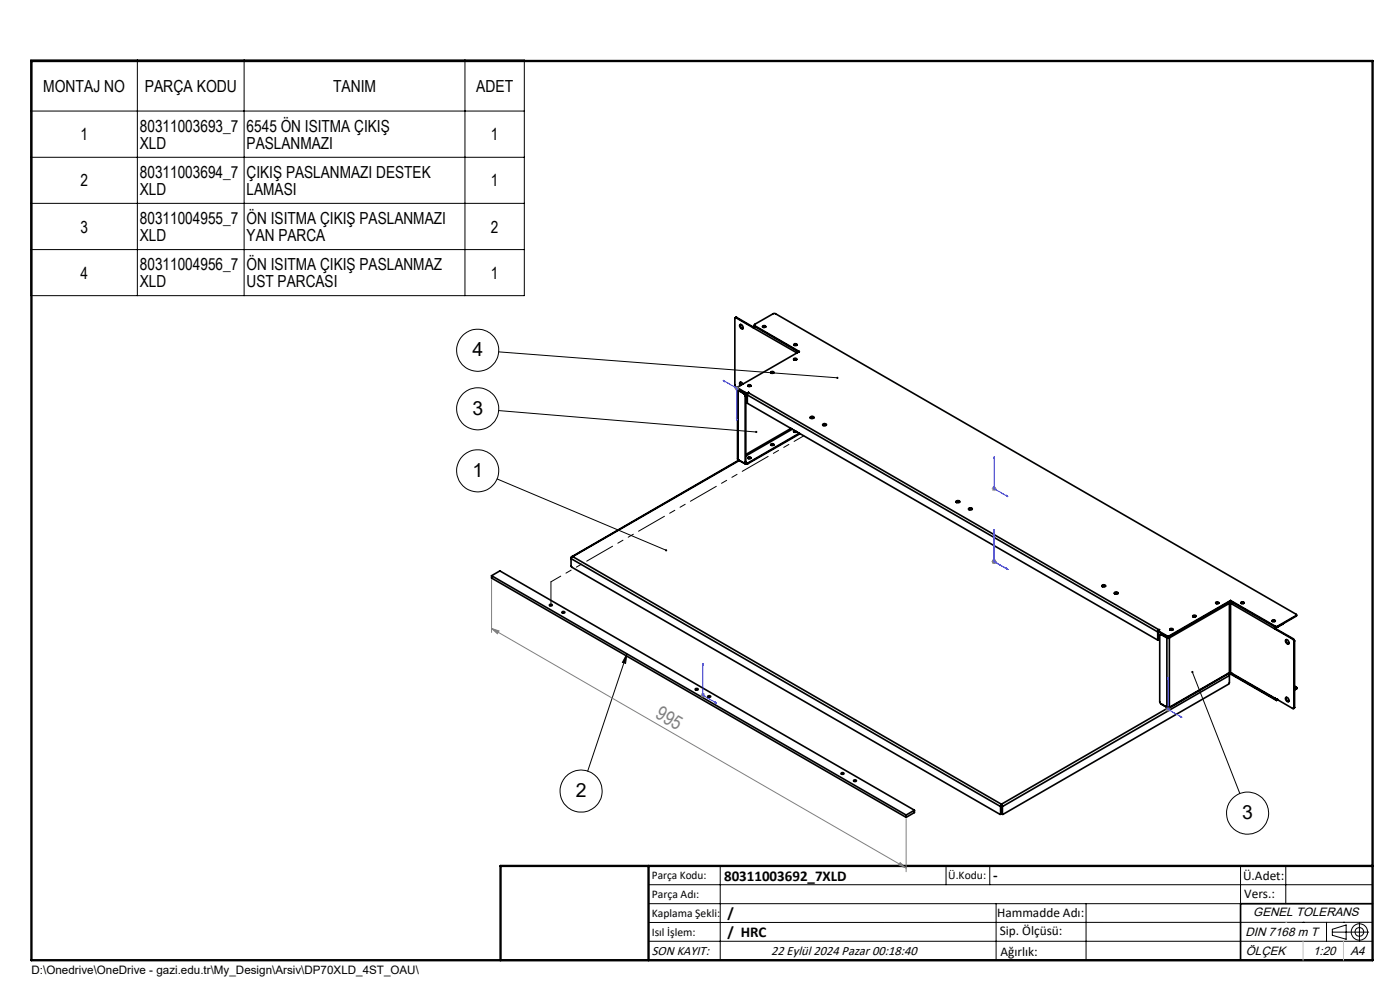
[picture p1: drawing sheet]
<svg xmlns="http://www.w3.org/2000/svg" width="297mm" height="210mm" viewBox="0 0 297 210" stroke-linecap="round" stroke-linejoin="round" font-family="sans-serif">
<g fill="none" stroke="#000" stroke-width=".35">
<path d="M156.1 67.4h-.2v14.4l.6 .5M156.1 67.4l3.7 2.2M156.3 67.3l-.3 .1M156.3 67.3l-.2 .1M156.3 67.3l3.6 2.1M156.9 69a.5 .5 0 0 1 .7 .1 .5 .5 0 0 1-.1 .7 .75 .75 0 0 1-.6-.8zM157.1 68.8a.73 .73 0 0 0 .5 .9M159.8 69.6l9.3 5.3 .1-.4M160 69l.1 .2M160 69.2l-.2 .4M160.1 69.1l9.5 5.5-13.1 7.5 .1 .3M160.1 69.1v-.3l3.9-2.2 .4-.1 110.6 63.8-.1 .3"/>
<path d="M160.1 69.1v.1M160.1 69.2l9.3 5.4M161.8 69.2a.35 .35 0 0 1 .4-.1 .35 .35 0 0 1 .2 .3 .37 .37 0 0 1-.4 .1 .37 .37 0 0 1-.2-.3zM161.8 69.3h.6M161.9 69.4h.4M163.5 78.9a.35 .35 0 0 1 .4-.1 .35 .35 0 0 1 .2 .3 .35 .35 0 0 1-.3 .1 .35 .35 0 0 1-.3-.3zM163.5 79.1l.3-.2 .3 .2-.2-.2zM163.6 79.2h.4M168.4 76.2l.6 .1zM168.4 76.1a.32 .32 0 0 1 .4-.1 .32 .32 0 0 1 .2 .3 .32 .32 0 0 1-.4 .1 .32 .32 0 0 1-.2-.3zM168.4 73.2l.3-.1 .4 .1M168.5 76.3h.4"/>
<path d="M168.5 73.3h.4M168.6 72.9l.4 .1a.3 .3 0 0 1-.2 .3 .3 .3 0 0 1-.4-.2zM169.3 74.6l-.1 .2M169.3 74.6h.1M156.5 82.2l.1 .3M156.5 82.7v14.7l.1 .1M156.6 82.5l-.1 .2 .1 .1M156.6 82.4l1.6 .9M156.6 82.4v.1M156.6 82.8v14.7M156.6 82.5l1.6 1M156.6 82.8l1.2 .7"/>
<path d="M156.6 97.5l1.5 .9M156.6 82.5l.1 .1M156.7 82.6v.2M156.7 82.6h.1M156.7 82.8h-.1M156.7 82.8l1.2 .7M156.7 97.6l-35.4 20.5M156.8 97.7l-35.3 20.4M157.1 81.1l.1 .6M157.6 81.5a.38 .38 0 0 0-.3-.5 .38 .38 0 0 0-.5 .3 .38 .38 0 0 0 .3 .5M157.8 83.5l.3 .5M157.9 83.5l.3 .4"/>
<path d="M157.9 83.5h-.1M158.1 98.1l-.1 .1h-.2M158.1 98.4h.5M158.1 84v14.1M158.2 83.3h.5M158.2 83.5h.4M158.2 83.3v.2M158.2 98l-.2 .2M158.2 83.9v14.1M158.2 83.9l-.1 .1M158.2 98l-.1 .1M158.5 83.8l87.1 50.2"/>
<path d="M158.5 83.8v1.7l87.1 50.3M158.6 98.2h-.5v.2M158.6 98.2v.2M158.6 81.7a.29 .29 0 0 1 .4-.2 .29 .29 0 0 1 .2 .4h-.5zM158.6 81.9h.7zM158.6 97a.29 .29 0 0 1 .4-.2 .29 .29 0 0 1 .2 .5h-.5zM158.6 97.2h.7M158.7 83.3v.1M158.7 81.9h.5M158.7 97.3h.5M158.8 83.3l-.3 .5M158.8 83.3l87.1 50.3"/>
<path d="M158.8 83.2v.1M158.8 83.2l-.1 .1M163.5 94.4l.3-.1 .3 .1M163.6 94.2a.32 .32 0 0 1 .3-.1 .32 .32 0 0 1 .2 .3 .3 .3 0 0 1-.3 .1 .3 .3 0 0 1-.2-.3zM163.6 94.5h.4M167.8 90.9l-9.6 5.5M168.1 91l-9.9 5.7M168.5 91.6h.4M168.6 91.3l-.2 .1a.35 .35 0 0 0 .3 .3 .35 .35 0 0 0 .3-.1M168.8 91.5l-.4 .1M169.6 91.9l-11 6.3M169.7 92l-11.1 6.4"/>
<path d="M171.9 88.6a.52 .52 0 0 1 .7 0M171.9 88.4a.36 .36 0 0 1 .5-.1 .36 .36 0 0 1 .2 .4 .38 .38 0 0 1-.5 .1 .38 .38 0 0 1-.2-.4zM174.5 90.1a.42 .42 0 0 1 .4-.2 .42 .42 0 0 1 .4 .3 .45 .45 0 0 1-.8-.1zM174.6 90.2l.2-.2 .5 .2M121.1 118.3v1.7l.2 .3 90.8 52.4 .2-.1M121.1 118.3h.1M121.5 118.1l-.4 .4 91.2 52.6M121.5 118.1h-.2l-.2 .2M121.5 118.1l90.9 52.5M202.8 106.5l.3-.1 .5 .1M202.8 106.3a.36 .36 0 0 1 .5-.2 .36 .36 0 0 1 .2 .5 .38 .38 0 0 1-.4 .1 .38 .38 0 0 1-.3-.4zM205.5 107.9v-.1a.35 .35 0 0 1 .5-.1 .35 .35 0 0 1 .2 .4 .46 .46 0 0 1-.7-.2z"/>
<path d="M205.5 108l.2-.1 .5 .1M104.3 122.1l1.7-1 88 50.8M104.3 122.1l87.9 50.8M104.3 122.1v.5l87.9 50.8M116.6 128.2l.6 .1a.27 .27 0 0 1-.3 .2 .27 .27 0 0 1-.3-.3zM119.2 129.8a.27 .27 0 0 1 .4-.1 .27 .27 0 0 1 .1 .3l-.3 .1zM233.8 124.3l.2-.1 .5 .1M233.8 124.2a.36 .36 0 0 1 .4-.2 .36 .36 0 0 1 .3 .4 .38 .38 0 0 1-.5 .1 .38 .38 0 0 1-.2-.3zM236.4 125.9a.52 .52 0 0 1 .8 0M236.4 125.7a.36 .36 0 0 1 .5-.2 .36 .36 0 0 1 .2 .5 .4 .4 0 0 1-.4 0 .4 .4 0 0 1-.3-.3zM245.6 134v1.8M245.7 134h-.1"/>
<path d="M245.7 134l-.1 1.8M245.8 133.8l.1 .3M245.8 133.8l-.1 .2M245.9 133.6l-.3 .4M245.9 133.6v.1M245.9 133.6v.3M245.9 133.6h.1M245.9 133.9l1.6 1M245.9 133.9v.2M245.9 134.1l1.6 .9M246.3 134.6h-.2l-.1 .1v14.2l.2 .4 1.6 .9M246.3 134.6l1.2 .7"/>
<path d="M246.4 134.5l-.3 .1M246.4 134.5l-.1 .1M246.4 134.5l1.3 .7M247.5 134.9h.6M247.5 135h.6M247.5 135.3v14.7h.6M247.5 135.3h.6M247.5 134.9v.1M247.7 135.2h.2M247.7 135.2l-.2 .1M247.9 135.1v.1M247.9 135.2l.2 .1"/>
<path d="M248 135.1l.1 .2M248.1 134.9v.1M248.1 135.3v14.7M248.2 133.4a.31 .31 0 0 1 .4-.2 .31 .31 0 0 1 .1 .5l-.5-.1zM248.2 133.6h.6M248.3 133.7h.4M253 130.6a.35 .35 0 0 1 .4-.1 .35 .35 0 0 1 .3 .3 .35 .35 0 0 1-.4 .1 .35 .35 0 0 1-.3-.3zM253 130.8l.3-.2 .4 .2M253.2 130.8h.4M257.9 127.9h.7M258 127.7a.32 .32 0 0 1 .3-.1 .32 .32 0 0 1 .2 .4 .32 .32 0 0 1-.4 .1 .32 .32 0 0 1-.1-.4zM258 128h.4"/>
<path d="M260.5 127.8l.1 .3M260.6 128.1l-12.5 7.2M260.7 127.9h.5M260.7 127.9l.1 .1M260.7 127.9h-.1M260.8 128h.3M260.8 128l-.2 .1M260.8 128v14.8M261.1 127.4l9.4 5.4M261.1 127.4l-13 7.5M261.1 127.4v.1M261.1 128v14.7"/>
<path d="M261.1 127.5l-13 7.5M261.1 127.5l9.4 5.5M261.1 128l.2 .1M261.2 127.9l-.1 .1M261.2 127.9l.1 .1M261.3 128.1l9.2 5.3M261.5 127.8l-.2 .3M263.3 127.9l.2-.1 .4 .1M263.3 127.7a.32 .32 0 0 1 .4-.1 .32 .32 0 0 1 .2 .3 .31 .31 0 0 1-.4 .2 .31 .31 0 0 1-.2-.4zM263.3 128h.5M269.9 131.6a.3 .3 0 0 1 .4-.2 .3 .3 0 0 1 .1 .4l-.3 .1zM269.9 131.8h.6"/>
<path d="M270 131.8h.4M270.5 132.8h.5M270.5 133h.5M270.5 132.8v.2M270.5 133.4l3.7 2.2M270.7 133.4h-.2M270.7 133.4l3.7 2.1M270.7 133l-.2 .4M270.8 133.1l-.1 .3M270.8 133.1h.1M271 132.8v.2M272 132.4h.1"/>
<path d="M272 132.4l-1.2 .7M272.8 135.7a.52 .52 0 0 1 .6 .3 .52 .52 0 0 1-.2 .6 .66 .66 0 0 1-.4-.9zM272.9 135.7a.73 .73 0 0 0 .5 .9M274.2 135.6l.3 .5M274.4 135.5l.2 .5M274.4 135.5l-.2 .1M274.5 136.1v14M274.6 136l-.1 .1M274.6 136v14.1M274.9 130.6l-3.9 2.2M274.9 130.6v.1M274.9 130.7l-3.9 2.3"/>
<path d="M275.1 130.4l-.2 .3M147.5 146.1a.29 .29 0 0 1 .4-.1 .29 .29 0 0 1 .1 .4h-.4zM150.2 147.7a.33 .33 0 0 1 .5 .1 .3 .3 0 0 1-.3 .1 .3 .3 0 0 1-.2-.2zM246.6 149.5h.1M247.8 150.2l-35.4 20.4M248.1 150l-.1 .2h-.2M260.6 142.9l.2 .4M260.6 142.8l-12.6 7.4M260.6 142.8h.2M260.6 142.8l-12.5 7.2M260.8 142.7h.3M260.8 143.3v1.5l-.2 .3-47.8 27.6-.1-.1"/>
<path d="M260.8 142.7l-.2 .1M260.8 142.7l10 5.7M260.8 143.3l-48.1 27.8M260.8 142.8l10 5.8M261.1 142.7l.2 .1M261.3 142.8l.1 .2 9.2 5.3M261.3 142.8l9.2 5.3M270.5 148.1l3.7 2.2h.2l.1-.2M270.5 148.1l.1 .2h.2M270.8 148.3h.1M270.8 148.4v.2M270.9 148.4h-.1"/>
<path d="M271 148.4l-.2 .2M272.8 147.9a.52 .52 0 0 1 .6 .3 .52 .52 0 0 1-.2 .7 .66 .66 0 0 1-.4-1zM272.9 147.9a.71 .71 0 0 0 .5 .9M274.6 150.1l-.2 .2M274.6 145.5l.5 .3-.1 .2M274.6 150.1h-.1M275 146v.1M275 146l-.4 .2M275 146.1l-.4 .3M275.1 145.9l-.1 .2M178.4 164a.29 .29 0 0 1 .4-.1 .29 .29 0 0 1 .2 .3h-.5zM181.1 165.6a.28 .28 0 0 1 .3-.2 .28 .28 0 0 1 .2 .3h-.4z"/>
<path d="M192.2 172.9v.5M194 171.9l-1.8 1M194 171.9v.5l-1.8 1M212.3 171.1v1.5M212.4 172.5l-.2 .2M212.4 171l-.1 .1M212.4 171v1.5M212.4 172.5l-.1 .1M212.4 170.6l-.1 .5M212.4 170.7v.3M212.4 170.6l.3 .5M212.4 170.7l.1 .3"/>
<path d="M212.4 170.6v.1M212.5 172.5l.2 .2M212.5 171l.2 .1M212.5 172.5l.2 .1M212.5 171v1.5M212.7 171.1v1.5M291.2 191.7h-28v12M106.2 203.7h185"/>
</g>
<path d="M172 88.7a.36 .36 0 0 0 .4 .1 .36 .36 0 0 0 .2-.4 .34 .34 0 0 0-.4-.2 .34 .34 0 0 0-.2 .5M172.3 88.5v.3M116.9 123.4v5.1" fill="none" stroke="#000" stroke-width=".21" stroke-dasharray="6.3 1.3 1.3 1.3 1.3 1.3"/>
<path d="M170.5 92.4l-53.6 31" fill="none" stroke="#000" stroke-width=".21" stroke-dasharray="6.3 1.3 1.3 1.3 1.3 1.3" stroke-dashoffset="3.9"/>
<g fill="none" stroke="#000" stroke-width=".21">
<path d="M6.5 12.7h104.7v50h-104.7zM29.1 12.7v50M51.8 12.7v50M98.6 12.7v50M6.5 23.6h104.7M6.5 33.4h104.7M6.5 43.1h104.7M6.5 52.9h104.7M105.8 74.6l71.9 5.5M105.8 87.1l54.6 4.5M105.4 101.6l35.9 15.1M133 138.7l-8.3 24.9"/>
<path d="M133 138.7l-.3 2-.7-.2zM252.9 142.5l10.1 25.8M137.6 187.7h153.6M137.6 191.7h153.6M137.6 199.7h153.6M152.8 183.7v20M200.7 183.7v4M210 183.7v4M211.3 191.7v12M230.4 191.7v12M263.2 183.7v20M272.8 183.7v8"/>
<path d="M276.4 195.6h.1M281.4 195.6v4.1M282.6 197.7h7.8M282.6 197.1l3-.9v3l-3-.8zM285 195.6h.1M288.4 195.8v3.8M291.2 195.6l-153.6 .1"/>
<circle cx="101.3" cy="74.3" r="4.5"/>
<circle cx="101.3" cy="99.9" r="4.5"/>
<circle cx="101.3" cy="86.7" r="4.5"/>
<circle cx="123.3" cy="167.8" r="4.5"/>
<circle cx="264.7" cy="172.5" r="4.5"/>
<circle cx="288.4" cy="197.7" r="1.74"/>
<circle cx="288.4" cy="197.7" r=".93"/>
</g>
<g fill="none" stroke="#00f" stroke-width=".21">
<path d="M153.4 80.7l2.9 1.7v6.7M153.4 80.7h.3v.2zM156.2 88.8l.2 .1-.1 .2zM210.9 96.9v6.8l3 1.7M210.9 96.9l.1 .4-.2-.1zM210.9 112.4v6.7l3 1.7M210.9 112.4l.1 .3-.2-.1zM213.5 105.1l.4 .3-.4-.1zM213.5 120.6l.4 .2-.4-.1zM149.1 140.7v6.8l2.9 1.7M149.1 140.7l.1 .4-.2-.1zM151.8 148.9l.2 .3-.2-.1z"/>
<path d="M247.8 143.7v6.8l3 1.7M247.8 143.7l.1 .4-.2-.1zM250.4 151.9l.4 .3-.4-.1z"/>
</g>
<g fill="none" stroke="#808080" stroke-width=".21">
<path d="M155.8 82.4h1M156 82l.7 .7M156.3 81.9v1M156.7 82l-.7 .7M210.4 119.1h1M210.4 103.7h1M210.5 118.8l.7 .7M210.5 103.3l.7 .7M210.9 103.2v1M210.9 118.6v1M211.2 118.8l-.7 .7M211.2 103.3l-.7 .7"/>
<path d="M104.3 133.3l1.6 .5-.4 .6zM104.3 122.9v11.3M104.3 133.3l87.9 50.8M148.6 147.5h1M148.8 147.1l.7 .7M149.1 147v1M149.5 147.1l-.7 .7M247.3 150.5h1M247.4 150.1l.7 .7M247.8 150v1M248.1 150.1l-.7 .7M192.2 173.7v11.2"/>
<path d="M191 183l1.2 1.1-1.6-.5z"/>
</g>
<path d="M6.7 12.9h284.5v190.8h-284.5zM137.6 183.7v20M291.2 183.7h-185v20" fill="none" stroke="#000" stroke-width=".5"/>
<path d="M272.8 195.6h.1M276.4 199.7v4M285 199.7v4" fill="none" stroke="#c0c0c0" stroke-width=".21"/>
<path d="M133 138.7l-.3 2-.7-.2zM141.1 116.5v.3a.25 .25 0 0 0 .2 .2 .25 .25 0 0 0 .2-.2l-.2-.1 .2 .1a.23 .23 0 0 0-.1-.3 .23 .23 0 0 0-.3 0zM160.2 91.5l.1 .3h.3l.1-.2h-.3h.3v-.1zM177.6 79.9a.24 .24 0 0 0-.1 .4 .24 .24 0 0 0 .4-.1l-.2-.1 .2 .1-.1-.3zM252.8 142.4a.24 .24 0 0 0 .1 .4 .24 .24 0 0 0 .3-.2 .24 .24 0 0 0-.3-.3v.2v-.2z" fill="#000"/>
<path d="M213.5 120.6l.4 .2-.4-.1zM210.9 112.4l.1 .3-.2-.1zM213.5 120.6l.4 .2-.4-.1zM210.9 112.4l.1 .3-.2-.1zM153.4 80.7h.3v.2zM156.2 88.8l.2 .1-.1 .2zM250.4 151.9l.4 .3-.4-.1zM247.8 143.7l.1 .4-.2-.1zM213.5 105.1l.4 .3-.4-.1zM210.9 96.9l.1 .4-.2-.1zM151.8 148.9l.2 .3-.2-.1zM149.1 140.7l.1 .4-.2-.1z" fill="#00f"/>
<path d="M104.3 133.3l1.6 .5-.4 .6zM191 183l1.2 1.1-1.6-.5z" fill="#808080"/>
<g font-size="4.1">
<text x="100.2" y="75.6">4</text>
<text x="100.2" y="88">3</text>
<text x="100.2" y="101.2">1</text>
<text x="122.1" y="169.1">2</text>
<text x="263.5" y="173.8">3</text>
</g>
<text font-size="4.1" fill="#808080" x="138.9" y="152.2" transform="rotate(30 138.9 152.2)">995</text>
<g font-size="3.5">
<text x="9.2" y="19.4">MONTAJ NO</text>
<text x="30.7" y="19.4">PARÇA KODU</text>
<text x="70.6" y="19.4">TANIM</text>
<text x="101" y="19.4">ADET</text>
<text x="17.1" y="29.7">1</text>
<text x="29.7" y="28">80311003693_7</text>
<text x="52.3" y="28">6545 ÖN ISITMA ÇIKIŞ</text>
<text x="104.1" y="29.7">1</text>
<text x="29.7" y="31.5">XLD</text>
<text x="52.3" y="31.5">PASLANMAZI</text>
<text x="17.1" y="39.5">2</text>
<text x="29.7" y="37.8">80311003694_7</text>
<text x="29.7" y="41.3">XLD</text>
<text x="52.3" y="37.8">ÇIKIŞ PASLANMAZI DESTEK</text>
<text x="52.3" y="41.3">LAMASI</text>
<text x="104.1" y="39.5">1</text>
<text x="29.7" y="47.6">80311004955_7</text>
<text x="52.3" y="47.6">ÖN ISITMA ÇIKIŞ PASLANMAZI</text>
<text x="17.1" y="49.3">3</text>
<text x="29.7" y="51.1">XLD</text>
<text x="52.3" y="51.1">YAN PARCA</text>
<text x="104.1" y="49.3">2</text>
<text x="17.1" y="59.1">4</text>
<text x="29.7" y="57.4">80311004956_7</text>
<text x="52.3" y="57.4">ÖN ISITMA ÇIKIŞ PASLANMAZ</text>
<text x="104.1" y="59.1">1</text>
<text x="29.7" y="60.9">XLD</text>
<text x="52.3" y="60.9">UST PARCASI</text>
</g>
<g font-size="3.2">
<text x="153.6" y="186.8">80311003692_7XLD</text>
<text x="210.7" y="186.6">-</text>
<text x="154.3" y="194.8">/</text>
<text x="154.3" y="198.8">/ HRC</text>
</g>
<g font-size="2.8">
<text x="263.7" y="186.7">Ü.Adet:</text>
<text x="263.9" y="190.5">Vers.:</text>
<text x="211.5" y="194.5">Hammadde Adı:</text>
<text x="138.3" y="202.6">SON KAYIT:</text>
<text x="163.6" y="202.6">22 Eylül 2024 Pazar 00:18:40</text>
<text x="212.1" y="198.4">Sip. Ölçüsü:</text>
<text x="212.2" y="202.7">Ağırlık:</text>
</g>
<g font-size="2.6">
<text x="265.9" y="194.4">GENEL TOLERANS</text>
<text x="264.2" y="198.5">DIN 7168 m T</text>
<text x="264.3" y="202.6">ÖLÇEK</text>
<text x="278.5" y="202.6">1:20</text>
<text x="286.5" y="202.6">A4</text>
</g>
<g font-size="2.5">
<text x="138.3" y="186.4">Parça Kodu:</text>
<text x="138.3" y="190.5">Parça Adı:</text>
<text x="201.2" y="186.5">Ü.Kodu:</text>
<text x="138.3" y="194.5">Kaplama Şekli:</text>
<text x="138.3" y="198.6">Isıl İşlem:</text>
<text x="6.7" y="206.7">D:\Onedrive\OneDrive - gazi.edu.tr\My_Design\Arsiv\DP70XLD_4ST_OAU\</text>
</g>
</svg>
